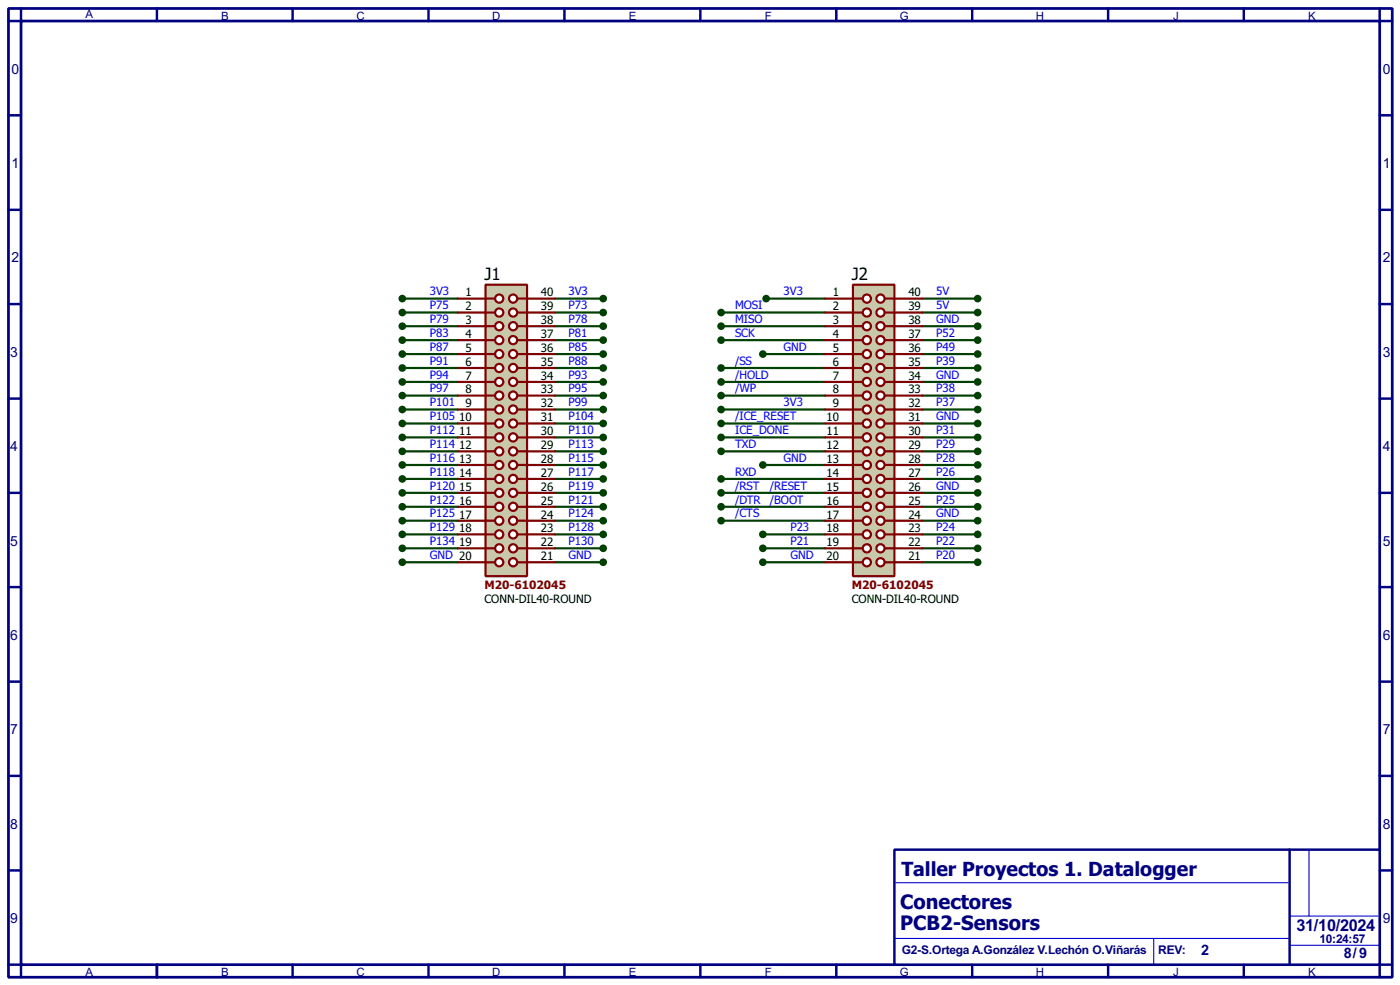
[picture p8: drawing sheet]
<svg xmlns="http://www.w3.org/2000/svg" width="256mm" height="180mm" viewBox="0 0 256 180" stroke-linecap="round" stroke-linejoin="round" font-family="sans-serif">
<path d="M1.6 1.6h253.5v177.3h-253.5zM3.9 3.9h248.9v172.7h-248.9z" fill="none" stroke="#000080" stroke-width=".5"/>
<path d="M3.9 1.6v2.3h-2.3M28.8 1.6v2.3" fill="none" stroke="#000080" stroke-width=".45"/>
<path d="M163.9 155.5h88.9v21.1h-88.9z" fill="#fff" stroke="#000080" stroke-width=".45"/>
<g fill="none" stroke="#000080" stroke-width=".45">
<path d="M53.6 1.6v2.3M78.5 1.6v2.3M103.4 1.6v2.3M128.3 1.6v2.3M153.2 1.6v2.3M178.1 1.6v2.3M203 1.6v2.3M227.9 1.6v2.3M252.8 1.6v2.3h2.3M1.6 21.1h2.3M1.6 38.4h2.3M252.8 21.1h2.3"/>
<path d="M252.8 38.4h2.3M1.6 55.7h2.3M252.8 55.7h2.3M1.6 73h2.3M252.8 73h2.3M1.6 90.2h2.3M252.8 90.2h2.3M1.6 107.5h2.3M252.8 107.5h2.3M1.6 124.8h2.3M252.8 124.8h2.3M1.6 142h2.3"/>
<path d="M1.6 159.3h2.3M236.3 155.5v21.1M252.8 142h2.3M252.8 159.3h2.3M1.6 176.6h2.3v2.3M28.8 176.6v2.3M53.6 176.6v2.3M78.5 176.6v2.3M103.4 176.6v2.3M128.3 176.6v2.3M153.2 176.6v2.3M178.1 176.6v2.3"/>
<path d="M203 176.6v2.3M227.9 176.6v2.3M255.1 176.6h-2.3v2.3"/>
</g>
<path d="M239.8 155.5v12.2M163.9 171.8h72.4M164.1 161.6h71.9M211.4 171.8v4.8M236.3 167.7h16.2M236.3 173h16.5" fill="none" stroke="#0000c0" stroke-width=".2"/>
<g fill="none" stroke="#004000" stroke-width=".4">
<path d="M73.7 54.7h10.2M73.7 57.2h10.2M73.7 59.7h10.2M101.7 54.7h8.8M101.7 57.2h8.8M101.7 59.7h8.8M132.1 57.2h19.1M132.1 59.7h19.1M140.4 54.7h10.8M169 54.7h10.1M169 57.2h10.1M169 59.7h10.1"/>
<path d="M73.7 62.3h10.2M73.7 64.8h10.2M73.7 67.4h10.2M73.7 69.9h10.2M73.7 72.4h10.2M73.7 75h10.2M73.7 77.5h10.2M101.7 62.3h8.8M101.7 64.8h8.8M101.7 67.4h8.8M101.7 69.9h8.8M101.7 72.4h8.8"/>
<path d="M101.7 75h8.8M101.7 77.5h8.8M132.1 62.3h19.1M132.1 67.4h19.1M132.1 69.9h19.1M132.1 72.4h19.1M132.1 75h19.1M132.1 77.5h19.1M139.8 64.8h11.4M169 62.3h10.1M169 64.8h10.1M169 67.4h10.1"/>
<path d="M169 69.9h10.1M169 72.4h10.1M169 75h10.1M169 77.5h10.1M73.7 80.1h10.2M73.7 82.6h10.2M73.7 85.1h10.2M73.7 87.7h10.2M73.7 90.2h10.2M73.7 92.8h10.2M73.7 95.3h10.2M73.7 97.8h10.2"/>
<path d="M101.7 80.1h8.8M101.7 82.6h8.8M101.7 85.1h8.8M101.7 87.7h8.8M101.7 90.2h8.8M101.7 92.8h8.8M101.7 95.3h8.8M101.7 97.8h8.8M132.1 80.1h19.1M132.1 82.6h19.1M132.1 87.7h19.1M132.1 90.2h19.1"/>
<path d="M132.1 92.8h19.1M132.1 95.3h19.1M139.8 85.1h11.4M139.8 97.8h11.4M169 80.1h10.1M169 82.6h10.1M169 85.1h10.1M169 87.7h10.1M169 90.2h10.1M169 92.8h10.1M169 95.3h10.1M169 97.8h10.1"/>
<path d="M73.7 100.4h10.2M73.7 102.9h10.2M101.7 100.4h8.8M101.7 102.9h8.8M139.8 100.4h11.4M139.8 102.9h11.4M169 100.4h10.1M169 102.9h10.1"/>
</g>
<path d="M89 52.1h7.6v53.4h-7.6z" fill="#c8c8aa" stroke="#800000" stroke-width=".4"/>
<path d="M89 54.7h1.7" fill="none" stroke="#800000" stroke-width=".4"/>
<circle cx="91.4" cy="54.7" r=".75" fill="#feffff" stroke="#800000" stroke-width=".4"/>
<path d="M89 57.2h1.7" fill="none" stroke="#800000" stroke-width=".4"/>
<circle cx="91.4" cy="57.2" r=".75" fill="#feffff" stroke="#800000" stroke-width=".4"/>
<path d="M89 59.7h1.7" fill="none" stroke="#800000" stroke-width=".4"/>
<circle cx="91.4" cy="59.7" r=".75" fill="#feffff" stroke="#800000" stroke-width=".4"/>
<path d="M89 62.3h1.7" fill="none" stroke="#800000" stroke-width=".4"/>
<circle cx="91.4" cy="62.3" r=".75" fill="#feffff" stroke="#800000" stroke-width=".4"/>
<path d="M94.8 54.7h1.8" fill="none" stroke="#800000" stroke-width=".4"/>
<circle cx="94" cy="54.7" r=".75" fill="#feffff" stroke="#800000" stroke-width=".4"/>
<path d="M94.8 57.2h1.8" fill="none" stroke="#800000" stroke-width=".4"/>
<circle cx="94" cy="57.2" r=".75" fill="#feffff" stroke="#800000" stroke-width=".4"/>
<path d="M94.8 59.7h1.8" fill="none" stroke="#800000" stroke-width=".4"/>
<circle cx="94" cy="59.7" r=".75" fill="#feffff" stroke="#800000" stroke-width=".4"/>
<path d="M94.8 62.3h1.8" fill="none" stroke="#800000" stroke-width=".4"/>
<circle cx="94" cy="62.3" r=".75" fill="#feffff" stroke="#800000" stroke-width=".4"/>
<path d="M89 64.8h1.7" fill="none" stroke="#800000" stroke-width=".4"/>
<circle cx="91.4" cy="64.8" r=".75" fill="#feffff" stroke="#800000" stroke-width=".4"/>
<path d="M94.8 64.8h1.8" fill="none" stroke="#800000" stroke-width=".4"/>
<circle cx="94" cy="64.8" r=".75" fill="#feffff" stroke="#800000" stroke-width=".4"/>
<path d="M89 67.4h1.7" fill="none" stroke="#800000" stroke-width=".4"/>
<circle cx="91.4" cy="67.4" r=".75" fill="#feffff" stroke="#800000" stroke-width=".4"/>
<path d="M94.8 67.4h1.8" fill="none" stroke="#800000" stroke-width=".4"/>
<circle cx="94" cy="67.4" r=".75" fill="#feffff" stroke="#800000" stroke-width=".4"/>
<path d="M89 69.9h1.7" fill="none" stroke="#800000" stroke-width=".4"/>
<circle cx="91.4" cy="69.9" r=".75" fill="#feffff" stroke="#800000" stroke-width=".4"/>
<path d="M94.8 69.9h1.8" fill="none" stroke="#800000" stroke-width=".4"/>
<circle cx="94" cy="69.9" r=".75" fill="#feffff" stroke="#800000" stroke-width=".4"/>
<path d="M89 72.4h1.7" fill="none" stroke="#800000" stroke-width=".4"/>
<circle cx="91.4" cy="72.4" r=".75" fill="#feffff" stroke="#800000" stroke-width=".4"/>
<path d="M94.8 72.4h1.8" fill="none" stroke="#800000" stroke-width=".4"/>
<circle cx="94" cy="72.4" r=".75" fill="#feffff" stroke="#800000" stroke-width=".4"/>
<path d="M89 75h1.7" fill="none" stroke="#800000" stroke-width=".4"/>
<circle cx="91.4" cy="75" r=".75" fill="#feffff" stroke="#800000" stroke-width=".4"/>
<path d="M94.8 75h1.8" fill="none" stroke="#800000" stroke-width=".4"/>
<circle cx="94" cy="75" r=".75" fill="#feffff" stroke="#800000" stroke-width=".4"/>
<path d="M89 77.5h1.7" fill="none" stroke="#800000" stroke-width=".4"/>
<circle cx="91.4" cy="77.5" r=".75" fill="#feffff" stroke="#800000" stroke-width=".4"/>
<path d="M94.8 77.5h1.8" fill="none" stroke="#800000" stroke-width=".4"/>
<circle cx="94" cy="77.5" r=".75" fill="#feffff" stroke="#800000" stroke-width=".4"/>
<path d="M89 80.1h1.7" fill="none" stroke="#800000" stroke-width=".4"/>
<circle cx="91.4" cy="80.1" r=".75" fill="#feffff" stroke="#800000" stroke-width=".4"/>
<path d="M94.8 80.1h1.8" fill="none" stroke="#800000" stroke-width=".4"/>
<circle cx="94" cy="80.1" r=".75" fill="#feffff" stroke="#800000" stroke-width=".4"/>
<path d="M89 82.6h1.7" fill="none" stroke="#800000" stroke-width=".4"/>
<circle cx="91.4" cy="82.6" r=".75" fill="#feffff" stroke="#800000" stroke-width=".4"/>
<path d="M94.8 82.6h1.8" fill="none" stroke="#800000" stroke-width=".4"/>
<circle cx="94" cy="82.6" r=".75" fill="#feffff" stroke="#800000" stroke-width=".4"/>
<path d="M89 85.1h1.7" fill="none" stroke="#800000" stroke-width=".4"/>
<circle cx="91.4" cy="85.1" r=".75" fill="#feffff" stroke="#800000" stroke-width=".4"/>
<path d="M94.8 85.1h1.8" fill="none" stroke="#800000" stroke-width=".4"/>
<circle cx="94" cy="85.1" r=".75" fill="#feffff" stroke="#800000" stroke-width=".4"/>
<path d="M89 87.7h1.7" fill="none" stroke="#800000" stroke-width=".4"/>
<circle cx="91.4" cy="87.7" r=".75" fill="#feffff" stroke="#800000" stroke-width=".4"/>
<path d="M94.8 87.7h1.8" fill="none" stroke="#800000" stroke-width=".4"/>
<circle cx="94" cy="87.7" r=".75" fill="#feffff" stroke="#800000" stroke-width=".4"/>
<path d="M89 90.2h1.7" fill="none" stroke="#800000" stroke-width=".4"/>
<circle cx="91.4" cy="90.2" r=".75" fill="#feffff" stroke="#800000" stroke-width=".4"/>
<path d="M94.8 90.2h1.8" fill="none" stroke="#800000" stroke-width=".4"/>
<circle cx="94" cy="90.2" r=".75" fill="#feffff" stroke="#800000" stroke-width=".4"/>
<path d="M89 92.8h1.7" fill="none" stroke="#800000" stroke-width=".4"/>
<circle cx="91.4" cy="92.8" r=".75" fill="#feffff" stroke="#800000" stroke-width=".4"/>
<path d="M94.8 92.8h1.8" fill="none" stroke="#800000" stroke-width=".4"/>
<circle cx="94" cy="92.8" r=".75" fill="#feffff" stroke="#800000" stroke-width=".4"/>
<path d="M89 95.3h1.7" fill="none" stroke="#800000" stroke-width=".4"/>
<circle cx="91.4" cy="95.3" r=".75" fill="#feffff" stroke="#800000" stroke-width=".4"/>
<path d="M94.8 95.3h1.8" fill="none" stroke="#800000" stroke-width=".4"/>
<circle cx="94" cy="95.3" r=".75" fill="#feffff" stroke="#800000" stroke-width=".4"/>
<path d="M89 97.8h1.7" fill="none" stroke="#800000" stroke-width=".4"/>
<circle cx="91.4" cy="97.8" r=".75" fill="#feffff" stroke="#800000" stroke-width=".4"/>
<path d="M94.8 97.8h1.8" fill="none" stroke="#800000" stroke-width=".4"/>
<circle cx="94" cy="97.8" r=".75" fill="#feffff" stroke="#800000" stroke-width=".4"/>
<path d="M89 100.4h1.7" fill="none" stroke="#800000" stroke-width=".4"/>
<circle cx="91.4" cy="100.4" r=".75" fill="#feffff" stroke="#800000" stroke-width=".4"/>
<path d="M94.8 100.4h1.8" fill="none" stroke="#800000" stroke-width=".4"/>
<circle cx="94" cy="100.4" r=".75" fill="#feffff" stroke="#800000" stroke-width=".4"/>
<path d="M89 102.9h1.7" fill="none" stroke="#800000" stroke-width=".4"/>
<circle cx="91.4" cy="102.9" r=".75" fill="#feffff" stroke="#800000" stroke-width=".4"/>
<path d="M94.8 102.9h1.8" fill="none" stroke="#800000" stroke-width=".4"/>
<circle cx="94" cy="102.9" r=".75" fill="#feffff" stroke="#800000" stroke-width=".4"/>
<g fill="none" stroke="#800000" stroke-width=".4">
<path d="M83.9 54.7h5.1M83.9 57.2h5.1M83.9 59.7h5.1M96.6 54.7h5.1M96.6 57.2h5.1M96.6 59.7h5.1M83.9 62.3h5.1M83.9 64.8h5.1M83.9 67.4h5.1M83.9 69.9h5.1M83.9 72.4h5.1M83.9 75h5.1"/>
<path d="M83.9 77.5h5.1M96.6 62.3h5.1M96.6 64.8h5.1M96.6 67.4h5.1M96.6 69.9h5.1M96.6 72.4h5.1M96.6 75h5.1M96.6 77.5h5.1M83.9 80.1h5.1M83.9 82.6h5.1M83.9 85.1h5.1M83.9 87.7h5.1"/>
<path d="M83.9 90.2h5.1M83.9 92.8h5.1M83.9 95.3h5.1M83.9 97.8h5.1M96.6 80.1h5.1M96.6 82.6h5.1M96.6 85.1h5.1M96.6 87.7h5.1M96.6 90.2h5.1M96.6 92.8h5.1M96.6 95.3h5.1M96.6 97.8h5.1"/>
<path d="M83.9 100.4h5.1M83.9 102.9h5.1M96.6 100.4h5.1M96.6 102.9h5.1"/>
</g>
<path d="M156.3 52.1h7.6v53.4h-7.6z" fill="#c8c8aa" stroke="#800000" stroke-width=".4"/>
<path d="M156.3 54.7h1.7" fill="none" stroke="#800000" stroke-width=".4"/>
<circle cx="158.8" cy="54.7" r=".75" fill="#feffff" stroke="#800000" stroke-width=".4"/>
<path d="M156.3 57.2h1.7" fill="none" stroke="#800000" stroke-width=".4"/>
<circle cx="158.8" cy="57.2" r=".75" fill="#feffff" stroke="#800000" stroke-width=".4"/>
<path d="M156.3 59.7h1.7" fill="none" stroke="#800000" stroke-width=".4"/>
<circle cx="158.8" cy="59.7" r=".75" fill="#feffff" stroke="#800000" stroke-width=".4"/>
<path d="M156.3 62.3h1.7" fill="none" stroke="#800000" stroke-width=".4"/>
<circle cx="158.8" cy="62.3" r=".75" fill="#feffff" stroke="#800000" stroke-width=".4"/>
<path d="M162.1 54.7h1.8" fill="none" stroke="#800000" stroke-width=".4"/>
<circle cx="161.3" cy="54.7" r=".75" fill="#feffff" stroke="#800000" stroke-width=".4"/>
<path d="M162.1 57.2h1.8" fill="none" stroke="#800000" stroke-width=".4"/>
<circle cx="161.3" cy="57.2" r=".75" fill="#feffff" stroke="#800000" stroke-width=".4"/>
<path d="M162.1 59.7h1.8" fill="none" stroke="#800000" stroke-width=".4"/>
<circle cx="161.3" cy="59.7" r=".75" fill="#feffff" stroke="#800000" stroke-width=".4"/>
<path d="M162.1 62.3h1.8" fill="none" stroke="#800000" stroke-width=".4"/>
<circle cx="161.3" cy="62.3" r=".75" fill="#feffff" stroke="#800000" stroke-width=".4"/>
<path d="M156.3 64.8h1.7" fill="none" stroke="#800000" stroke-width=".4"/>
<circle cx="158.8" cy="64.8" r=".75" fill="#feffff" stroke="#800000" stroke-width=".4"/>
<path d="M162.1 64.8h1.8" fill="none" stroke="#800000" stroke-width=".4"/>
<circle cx="161.3" cy="64.8" r=".75" fill="#feffff" stroke="#800000" stroke-width=".4"/>
<path d="M156.3 67.4h1.7" fill="none" stroke="#800000" stroke-width=".4"/>
<circle cx="158.8" cy="67.4" r=".75" fill="#feffff" stroke="#800000" stroke-width=".4"/>
<path d="M162.1 67.4h1.8" fill="none" stroke="#800000" stroke-width=".4"/>
<circle cx="161.3" cy="67.4" r=".75" fill="#feffff" stroke="#800000" stroke-width=".4"/>
<path d="M156.3 69.9h1.7" fill="none" stroke="#800000" stroke-width=".4"/>
<circle cx="158.8" cy="69.9" r=".75" fill="#feffff" stroke="#800000" stroke-width=".4"/>
<path d="M162.1 69.9h1.8" fill="none" stroke="#800000" stroke-width=".4"/>
<circle cx="161.3" cy="69.9" r=".75" fill="#feffff" stroke="#800000" stroke-width=".4"/>
<path d="M156.3 72.4h1.7" fill="none" stroke="#800000" stroke-width=".4"/>
<circle cx="158.8" cy="72.4" r=".75" fill="#feffff" stroke="#800000" stroke-width=".4"/>
<path d="M162.1 72.4h1.8" fill="none" stroke="#800000" stroke-width=".4"/>
<circle cx="161.3" cy="72.4" r=".75" fill="#feffff" stroke="#800000" stroke-width=".4"/>
<path d="M156.3 75h1.7" fill="none" stroke="#800000" stroke-width=".4"/>
<circle cx="158.8" cy="75" r=".75" fill="#feffff" stroke="#800000" stroke-width=".4"/>
<path d="M162.1 75h1.8" fill="none" stroke="#800000" stroke-width=".4"/>
<circle cx="161.3" cy="75" r=".75" fill="#feffff" stroke="#800000" stroke-width=".4"/>
<path d="M156.3 77.5h1.7" fill="none" stroke="#800000" stroke-width=".4"/>
<circle cx="158.8" cy="77.5" r=".75" fill="#feffff" stroke="#800000" stroke-width=".4"/>
<path d="M162.1 77.5h1.8" fill="none" stroke="#800000" stroke-width=".4"/>
<circle cx="161.3" cy="77.5" r=".75" fill="#feffff" stroke="#800000" stroke-width=".4"/>
<path d="M156.3 80.1h1.7" fill="none" stroke="#800000" stroke-width=".4"/>
<circle cx="158.8" cy="80.1" r=".75" fill="#feffff" stroke="#800000" stroke-width=".4"/>
<path d="M162.1 80.1h1.8" fill="none" stroke="#800000" stroke-width=".4"/>
<circle cx="161.3" cy="80.1" r=".75" fill="#feffff" stroke="#800000" stroke-width=".4"/>
<path d="M156.3 82.6h1.7" fill="none" stroke="#800000" stroke-width=".4"/>
<circle cx="158.8" cy="82.6" r=".75" fill="#feffff" stroke="#800000" stroke-width=".4"/>
<path d="M162.1 82.6h1.8" fill="none" stroke="#800000" stroke-width=".4"/>
<circle cx="161.3" cy="82.6" r=".75" fill="#feffff" stroke="#800000" stroke-width=".4"/>
<path d="M156.3 85.1h1.7" fill="none" stroke="#800000" stroke-width=".4"/>
<circle cx="158.8" cy="85.1" r=".75" fill="#feffff" stroke="#800000" stroke-width=".4"/>
<path d="M162.1 85.1h1.8" fill="none" stroke="#800000" stroke-width=".4"/>
<circle cx="161.3" cy="85.1" r=".75" fill="#feffff" stroke="#800000" stroke-width=".4"/>
<path d="M156.3 87.7h1.7" fill="none" stroke="#800000" stroke-width=".4"/>
<circle cx="158.8" cy="87.7" r=".75" fill="#feffff" stroke="#800000" stroke-width=".4"/>
<path d="M162.1 87.7h1.8" fill="none" stroke="#800000" stroke-width=".4"/>
<circle cx="161.3" cy="87.7" r=".75" fill="#feffff" stroke="#800000" stroke-width=".4"/>
<path d="M156.3 90.2h1.7" fill="none" stroke="#800000" stroke-width=".4"/>
<circle cx="158.8" cy="90.2" r=".75" fill="#feffff" stroke="#800000" stroke-width=".4"/>
<path d="M162.1 90.2h1.8" fill="none" stroke="#800000" stroke-width=".4"/>
<circle cx="161.3" cy="90.2" r=".75" fill="#feffff" stroke="#800000" stroke-width=".4"/>
<path d="M156.3 92.8h1.7" fill="none" stroke="#800000" stroke-width=".4"/>
<circle cx="158.8" cy="92.8" r=".75" fill="#feffff" stroke="#800000" stroke-width=".4"/>
<path d="M162.1 92.8h1.8" fill="none" stroke="#800000" stroke-width=".4"/>
<circle cx="161.3" cy="92.8" r=".75" fill="#feffff" stroke="#800000" stroke-width=".4"/>
<path d="M156.3 95.3h1.7" fill="none" stroke="#800000" stroke-width=".4"/>
<circle cx="158.8" cy="95.3" r=".75" fill="#feffff" stroke="#800000" stroke-width=".4"/>
<path d="M162.1 95.3h1.8" fill="none" stroke="#800000" stroke-width=".4"/>
<circle cx="161.3" cy="95.3" r=".75" fill="#feffff" stroke="#800000" stroke-width=".4"/>
<path d="M156.3 97.8h1.7" fill="none" stroke="#800000" stroke-width=".4"/>
<circle cx="158.8" cy="97.8" r=".75" fill="#feffff" stroke="#800000" stroke-width=".4"/>
<path d="M162.1 97.8h1.8" fill="none" stroke="#800000" stroke-width=".4"/>
<circle cx="161.3" cy="97.8" r=".75" fill="#feffff" stroke="#800000" stroke-width=".4"/>
<path d="M156.3 100.4h1.7" fill="none" stroke="#800000" stroke-width=".4"/>
<circle cx="158.8" cy="100.4" r=".75" fill="#feffff" stroke="#800000" stroke-width=".4"/>
<path d="M162.1 100.4h1.8" fill="none" stroke="#800000" stroke-width=".4"/>
<circle cx="161.3" cy="100.4" r=".75" fill="#feffff" stroke="#800000" stroke-width=".4"/>
<path d="M156.3 102.9h1.7" fill="none" stroke="#800000" stroke-width=".4"/>
<circle cx="158.8" cy="102.9" r=".75" fill="#feffff" stroke="#800000" stroke-width=".4"/>
<path d="M162.1 102.9h1.8" fill="none" stroke="#800000" stroke-width=".4"/>
<circle cx="161.3" cy="102.9" r=".75" fill="#feffff" stroke="#800000" stroke-width=".4"/>
<g fill="none" stroke="#800000" stroke-width=".4">
<path d="M151.2 54.7h5.1M151.2 57.2h5.1M151.2 59.7h5.1M163.9 54.7h5.1M163.9 57.2h5.1M163.9 59.7h5.1M151.2 62.3h5.1M151.2 64.8h5.1M151.2 67.4h5.1M151.2 69.9h5.1M151.2 72.4h5.1M151.2 75h5.1"/>
<path d="M151.2 77.5h5.1M163.9 62.3h5.1M163.9 64.8h5.1M163.9 67.4h5.1M163.9 69.9h5.1M163.9 72.4h5.1M163.9 75h5.1M163.9 77.5h5.1M151.2 80.1h5.1M151.2 82.6h5.1M151.2 85.1h5.1M151.2 87.7h5.1"/>
<path d="M151.2 90.2h5.1M151.2 92.8h5.1M151.2 95.3h5.1M151.2 97.8h5.1M163.9 80.1h5.1M163.9 82.6h5.1M163.9 85.1h5.1M163.9 87.7h5.1M163.9 90.2h5.1M163.9 92.8h5.1M163.9 95.3h5.1M163.9 97.8h5.1"/>
<path d="M151.2 100.4h5.1M151.2 102.9h5.1M163.9 100.4h5.1M163.9 102.9h5.1"/>
</g>
<g fill="#004000" stroke="#004000" stroke-width=".4">
<circle cx="73.7" cy="54.7" r=".5"/>
<circle cx="73.7" cy="57.2" r=".5"/>
<circle cx="73.7" cy="59.7" r=".5"/>
<circle cx="73.7" cy="62.3" r=".5"/>
<circle cx="73.7" cy="64.8" r=".5"/>
<circle cx="73.7" cy="67.4" r=".5"/>
<circle cx="73.7" cy="69.9" r=".5"/>
<circle cx="73.7" cy="72.4" r=".5"/>
<circle cx="73.7" cy="75" r=".5"/>
<circle cx="73.7" cy="77.5" r=".5"/>
<circle cx="73.7" cy="80.1" r=".5"/>
<circle cx="73.7" cy="82.6" r=".5"/>
<circle cx="73.7" cy="85.1" r=".5"/>
<circle cx="73.7" cy="87.7" r=".5"/>
<circle cx="73.7" cy="90.2" r=".5"/>
<circle cx="73.7" cy="92.8" r=".5"/>
<circle cx="73.7" cy="95.3" r=".5"/>
<circle cx="73.7" cy="97.8" r=".5"/>
<circle cx="73.7" cy="100.4" r=".5"/>
<circle cx="73.7" cy="102.9" r=".5"/>
<circle cx="110.5" cy="54.7" r=".5"/>
<circle cx="110.5" cy="57.2" r=".5"/>
<circle cx="110.5" cy="59.7" r=".5"/>
<circle cx="110.5" cy="62.3" r=".5"/>
<circle cx="110.5" cy="64.8" r=".5"/>
<circle cx="110.5" cy="67.4" r=".5"/>
<circle cx="110.5" cy="69.9" r=".5"/>
<circle cx="110.5" cy="72.4" r=".5"/>
<circle cx="110.5" cy="75" r=".5"/>
<circle cx="110.5" cy="77.5" r=".5"/>
<circle cx="110.5" cy="80.1" r=".5"/>
<circle cx="110.5" cy="82.6" r=".5"/>
<circle cx="110.5" cy="85.1" r=".5"/>
<circle cx="110.5" cy="87.7" r=".5"/>
<circle cx="110.5" cy="90.2" r=".5"/>
<circle cx="110.5" cy="92.8" r=".5"/>
<circle cx="110.5" cy="95.3" r=".5"/>
<circle cx="110.5" cy="97.8" r=".5"/>
<circle cx="110.5" cy="100.4" r=".5"/>
<circle cx="110.5" cy="102.9" r=".5"/>
<circle cx="179.1" cy="54.7" r=".5"/>
<circle cx="179.1" cy="57.2" r=".5"/>
<circle cx="179.1" cy="59.7" r=".5"/>
<circle cx="179.1" cy="62.3" r=".5"/>
<circle cx="179.1" cy="64.8" r=".5"/>
<circle cx="179.1" cy="67.4" r=".5"/>
<circle cx="179.1" cy="69.9" r=".5"/>
<circle cx="179.1" cy="72.4" r=".5"/>
<circle cx="179.1" cy="75" r=".5"/>
<circle cx="179.1" cy="77.5" r=".5"/>
<circle cx="179.1" cy="80.1" r=".5"/>
<circle cx="179.1" cy="82.6" r=".5"/>
<circle cx="179.1" cy="85.1" r=".5"/>
<circle cx="179.1" cy="87.7" r=".5"/>
<circle cx="179.1" cy="90.2" r=".5"/>
<circle cx="179.1" cy="92.8" r=".5"/>
<circle cx="179.1" cy="95.3" r=".5"/>
<circle cx="179.1" cy="97.8" r=".5"/>
<circle cx="179.1" cy="102.9" r=".5"/>
<circle cx="179.1" cy="100.4" r=".5"/>
<circle cx="140.3" cy="54.7" r=".5"/>
<circle cx="132.1" cy="57.2" r=".5"/>
<circle cx="132.1" cy="59.7" r=".5"/>
<circle cx="132.1" cy="62.3" r=".5"/>
<circle cx="139.7" cy="64.8" r=".5"/>
<circle cx="132.1" cy="67.4" r=".5"/>
<circle cx="132.1" cy="69.9" r=".5"/>
<circle cx="132.1" cy="72.4" r=".5"/>
<circle cx="132.1" cy="75" r=".5"/>
<circle cx="132.1" cy="77.5" r=".5"/>
<circle cx="132.1" cy="80.1" r=".5"/>
<circle cx="132.1" cy="82.6" r=".5"/>
<circle cx="139.7" cy="85.1" r=".5"/>
<circle cx="132.1" cy="87.7" r=".5"/>
<circle cx="132.1" cy="90.2" r=".5"/>
<circle cx="132.1" cy="92.8" r=".5"/>
<circle cx="132.1" cy="95.3" r=".5"/>
<circle cx="139.7" cy="97.8" r=".5"/>
<circle cx="139.7" cy="100.4" r=".5"/>
<circle cx="139.7" cy="102.9" r=".5"/>
</g>
<g font-size="4.4" fill="#000080">
<text x="164.9" y="166.5">Conectores</text>
<text x="164.9" y="170.3">PCB2-Sensors</text>
</g>
<text font-size="4.3" fill="#000080" x="165.2" y="160.3">Taller Proyectos 1. Datalogger</text>
<g font-size="3.8">
<text x="88.8" y="51.3">J1</text>
<text x="156.1" y="51.3">J2</text>
</g>
<text font-size="3.4" fill="#000080" x="237.5" y="170.3">31/10/2024</text>
<g font-size="3" fill="#000080">
<text x="220.1" y="174.8">2</text>
<text x="246.2" y="175.3">8/9</text>
</g>
<g font-size="2.9" fill="#000080">
<text x="2.1" y="13.5">0</text>
<text x="253.4" y="13.5">0</text>
<text x="2.1" y="30.7">1</text>
<text x="253.4" y="30.7">1</text>
<text x="2.1" y="48">2</text>
<text x="253.4" y="48">2</text>
<text x="1.9" y="65.3">3</text>
<text x="253.4" y="65.3">3</text>
<text x="1.9" y="82.5">4</text>
<text x="253.4" y="82.5">4</text>
<text x="1.9" y="99.9">5</text>
<text x="253.4" y="99.9">5</text>
<text x="1.9" y="117.1">6</text>
<text x="253.4" y="117.1">6</text>
<text x="1.9" y="134.4">7</text>
<text x="253.4" y="134.4">7</text>
<text x="1.9" y="151.7">8</text>
<text x="253.4" y="151.7">8</text>
<text x="1.9" y="168.9">9</text>
<text x="253.4" y="168.9">9</text>
</g>
<g font-size="2.6" fill="#00f">
<text x="78.8" y="54">3V3</text>
<text x="78.8" y="56.6">P75</text>
<text x="78.8" y="59.1">P79</text>
<text x="104.2" y="54">3V3</text>
<text x="104.2" y="56.6">P73</text>
<text x="104.2" y="59.1">P78</text>
<text x="134.7" y="56.6">MOSI</text>
<text x="134.7" y="59.1">MISO</text>
<text x="143.6" y="54">3V3</text>
<text x="171.5" y="54">5V</text>
<text x="171.5" y="56.6">5V</text>
<text x="171.5" y="59.1">GND</text>
<text x="78.8" y="61.7">P83</text>
<text x="78.8" y="64.2">P87</text>
<text x="104.2" y="61.7">P81</text>
<text x="104.2" y="64.2">P85</text>
<text x="134.7" y="61.7">SCK</text>
<text x="143.6" y="64.2">GND</text>
<text x="171.5" y="61.7">P52</text>
<text x="171.5" y="64.2">P49</text>
<text x="78.8" y="66.7">P91</text>
<text x="78.8" y="69.3">P94</text>
<text x="78.8" y="71.8">P97</text>
<text x="104.2" y="66.7">P88</text>
<text x="104.2" y="69.3">P93</text>
<text x="104.2" y="71.8">P95</text>
<text x="134.7" y="66.7">/SS</text>
<text x="134.7" y="69.3">/HOLD</text>
<text x="134.7" y="71.8">/WP</text>
<text x="171.5" y="66.7">P39</text>
<text x="171.5" y="69.3">GND</text>
<text x="171.5" y="71.8">P38</text>
<text x="78.8" y="74.4">P101</text>
<text x="78.8" y="76.9">P105</text>
<text x="104.2" y="74.4">P99</text>
<text x="104.2" y="76.9">P104</text>
<text x="134.7" y="76.9">/ICE_RESET</text>
<text x="143.6" y="74.4">3V3</text>
<text x="171.5" y="74.4">P37</text>
<text x="171.5" y="76.9">GND</text>
<text x="78.8" y="79.5">P112</text>
<text x="78.8" y="82">P114</text>
<text x="104.2" y="79.5">P110</text>
<text x="104.2" y="82">P113</text>
<text x="134.7" y="79.5">ICE_DONE</text>
<text x="134.7" y="82">TXD</text>
<text x="171.5" y="79.5">P31</text>
<text x="171.5" y="82">P29</text>
<text x="78.8" y="84.5">P116</text>
<text x="78.8" y="87.1">P118</text>
<text x="78.8" y="89.6">P120</text>
<text x="104.2" y="84.5">P115</text>
<text x="104.2" y="87.1">P117</text>
<text x="104.2" y="89.6">P119</text>
<text x="134.7" y="87.1">RXD</text>
<text x="134.7" y="89.6">/RST</text>
<text x="141" y="89.6">/RESET</text>
<text x="143.6" y="84.5">GND</text>
<text x="171.5" y="84.5">P28</text>
<text x="171.5" y="87.1">P26</text>
<text x="171.5" y="89.6">GND</text>
<text x="78.8" y="92.2">P122</text>
<text x="78.8" y="94.7">P125</text>
<text x="104.2" y="92.2">P121</text>
<text x="104.2" y="94.7">P124</text>
<text x="134.7" y="92.2">/DTR /BOOT</text>
<text x="134.7" y="94.7">/CTS</text>
<text x="171.5" y="92.2">P25</text>
<text x="171.5" y="94.7">GND</text>
<text x="78.8" y="97.2">P129</text>
<text x="78.8" y="99.8">P134</text>
<text x="104.2" y="97.2">P128</text>
<text x="104.2" y="99.8">P130</text>
<text x="144.8" y="97.2">P23</text>
<text x="144.8" y="99.8">P21</text>
<text x="171.5" y="97.2">P24</text>
<text x="171.5" y="99.8">P22</text>
<text x="78.8" y="102.3">GND 20</text>
<text x="104.2" y="102.3">GND</text>
<text x="144.8" y="102.3">GND</text>
<text x="171.5" y="102.3">P20</text>
</g>
<g font-size="2.6">
<text x="85.3" y="54.3">1</text>
<text x="85.3" y="56.8">2</text>
<text x="85.3" y="59.3">3</text>
<text x="99.1" y="54.3">40</text>
<text x="99.1" y="56.8">39</text>
<text x="99.1" y="59.3">38</text>
<text x="152.6" y="54.3">1</text>
<text x="152.6" y="56.8">2</text>
<text x="152.6" y="59.3">3</text>
<text x="166.4" y="54.3">40</text>
<text x="166.4" y="56.8">39</text>
<text x="166.4" y="59.3">38</text>
<text x="85.3" y="61.9">4</text>
<text x="85.3" y="64.4">5</text>
<text x="99.1" y="61.9">37</text>
<text x="99.1" y="64.4">36</text>
<text x="152.6" y="61.9">4</text>
<text x="152.6" y="64.4">5</text>
<text x="166.4" y="61.9">37</text>
<text x="166.4" y="64.4">36</text>
<text x="85.3" y="67">6</text>
<text x="85.3" y="69.5">7</text>
<text x="85.3" y="72">8</text>
<text x="99.1" y="67">35</text>
<text x="99.1" y="69.5">34</text>
<text x="99.1" y="72">33</text>
<text x="152.6" y="67">6</text>
<text x="152.6" y="69.5">7</text>
<text x="152.6" y="72">8</text>
<text x="166.4" y="67">35</text>
<text x="166.4" y="69.5">34</text>
<text x="166.4" y="72">33</text>
<text x="84.1" y="77.1">10</text>
<text x="85.3" y="74.6">9</text>
<text x="99.1" y="74.6">32</text>
<text x="99.1" y="77.1">31</text>
<text x="151.4" y="77.1">10</text>
<text x="152.6" y="74.6">9</text>
<text x="166.4" y="74.6">32</text>
<text x="166.4" y="77.1">31</text>
<text x="84.1" y="79.7">11</text>
<text x="84.1" y="82.2">12</text>
<text x="99.1" y="79.7">30</text>
<text x="99.1" y="82.2">29</text>
<text x="151.4" y="79.7">11</text>
<text x="151.4" y="82.2">12</text>
<text x="166.4" y="79.7">30</text>
<text x="166.4" y="82.2">29</text>
<text x="84.1" y="84.7">13</text>
<text x="84.1" y="87.3">14</text>
<text x="84.1" y="89.8">15</text>
<text x="99.1" y="84.7">28</text>
<text x="99.1" y="87.3">27</text>
<text x="99.1" y="89.8">26</text>
<text x="151.4" y="84.7">13</text>
<text x="151.4" y="87.3">14</text>
<text x="151.4" y="89.8">15</text>
<text x="166.4" y="84.7">28</text>
<text x="166.4" y="87.3">27</text>
<text x="166.4" y="89.8">26</text>
<text x="84.1" y="92.4">16</text>
<text x="84.1" y="94.9">17</text>
<text x="99.1" y="92.4">25</text>
<text x="99.1" y="94.9">24</text>
<text x="151.4" y="92.4">16</text>
<text x="151.4" y="94.9">17</text>
<text x="166.4" y="92.4">25</text>
<text x="166.4" y="94.9">24</text>
<text x="84.1" y="97.4">18</text>
<text x="84.1" y="100">19</text>
<text x="99.1" y="97.4">23</text>
<text x="99.1" y="100">22</text>
<text x="151.4" y="97.4">18</text>
<text x="151.4" y="100">19</text>
<text x="166.4" y="97.4">23</text>
<text x="166.4" y="100">22</text>
<text x="99.1" y="102.5">21</text>
<text x="151.4" y="102.5">20</text>
<text x="166.4" y="102.5">21</text>
<text x="88.8" y="110.4">CONN-DIL40-ROUND</text>
<text x="156.1" y="110.4">CONN-DIL40-ROUND</text>
</g>
<g font-size="2.6" fill="#800000">
<text x="88.8" y="107.9">M20-6102045</text>
<text x="156.1" y="107.9">M20-6102045</text>
</g>
<g font-size="2.5" fill="#000080">
<text x="241.8" y="172.6">10:24:57</text>
<text x="165.2" y="174.6">G2-S.Ortega A.González V.Lechón O.Viñarás</text>
<text x="212.2" y="174.6">REV:</text>
</g>
<g font-size="2.4" fill="#000080">
<text x="15.6" y="3.4">A</text>
<text x="40.5" y="3.6">B</text>
<text x="65.3" y="3.6">C</text>
<text x="90.2" y="3.6">D</text>
<text x="115.2" y="3.6">E</text>
<text x="140.1" y="3.6">F</text>
<text x="164.8" y="3.6">G</text>
<text x="189.8" y="3.6">H</text>
<text x="214.9" y="3.6">J</text>
<text x="239.6" y="3.6">K</text>
<text x="15.6" y="178.7">A</text>
<text x="40.5" y="178.7">B</text>
<text x="65.3" y="178.7">C</text>
<text x="90.2" y="178.7">D</text>
<text x="115.2" y="178.7">E</text>
<text x="140.1" y="178.7">F</text>
<text x="164.8" y="178.7">G</text>
<text x="189.8" y="178.7">H</text>
<text x="214.9" y="178.7">J</text>
<text x="239.6" y="178.7">K</text>
</g>
</svg>
